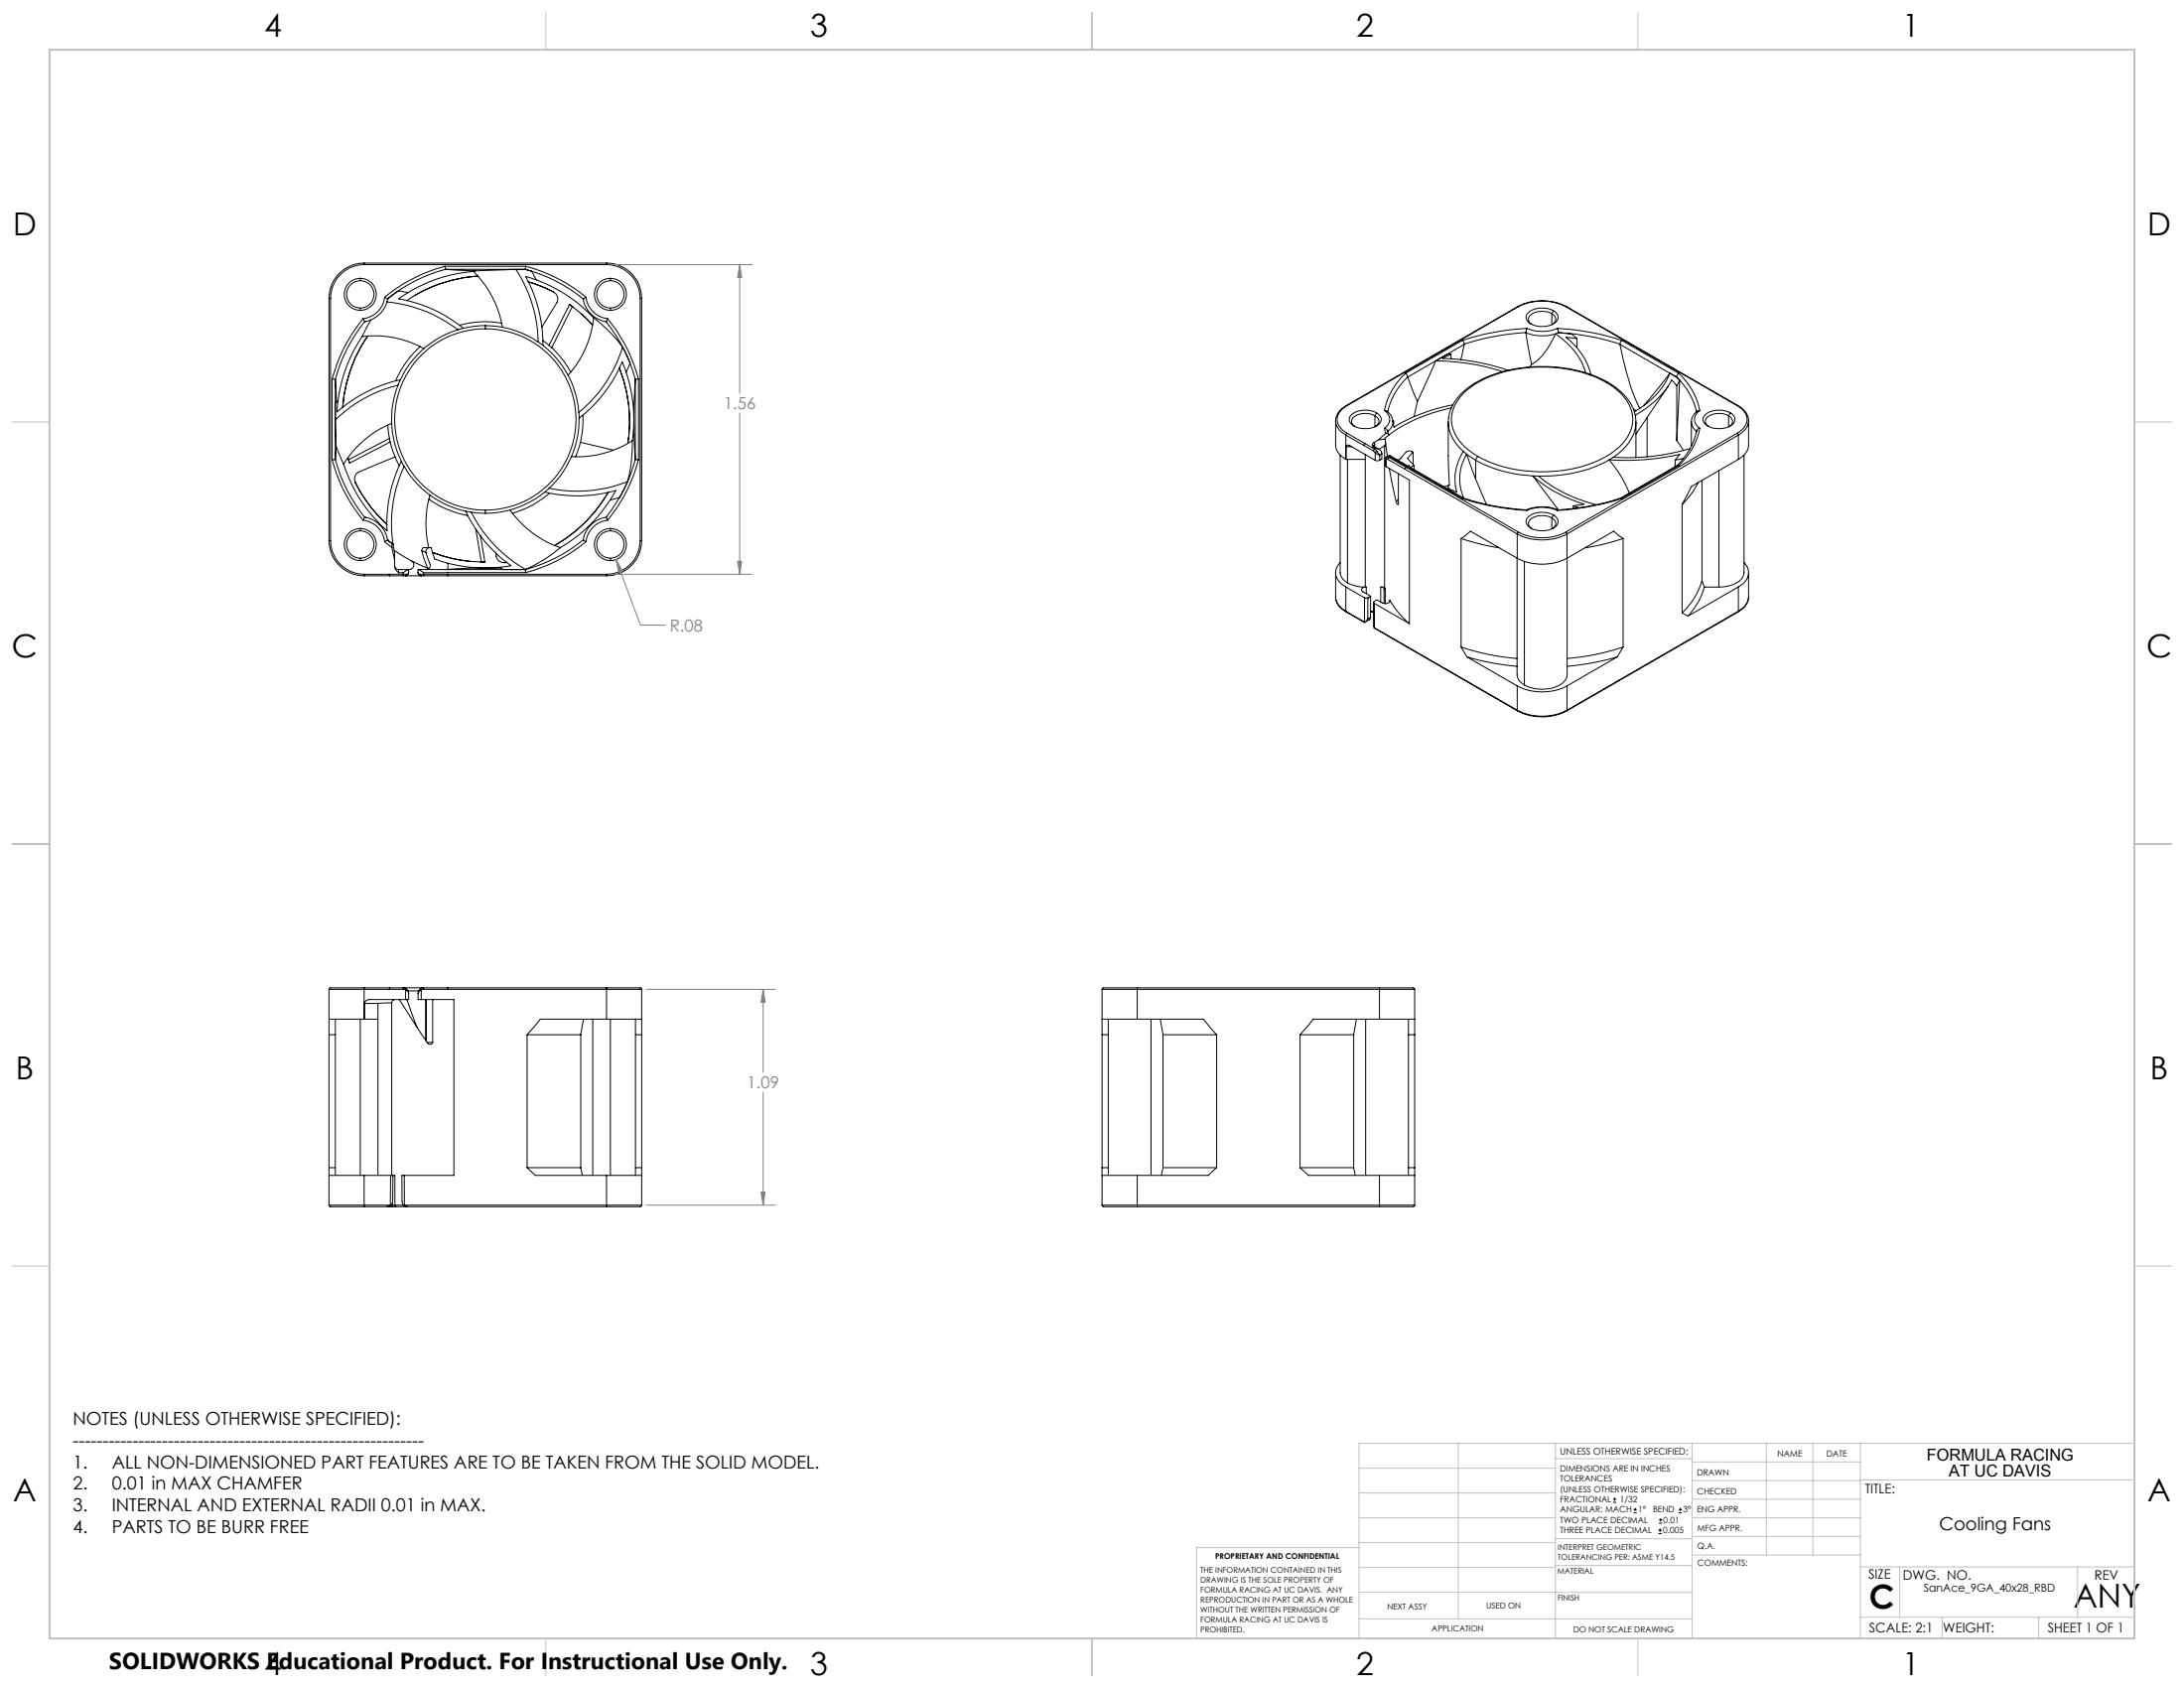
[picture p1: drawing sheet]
<svg xmlns="http://www.w3.org/2000/svg" width="559mm" height="432mm" viewBox="0 0 559 432" stroke-linecap="round" stroke-linejoin="round" font-family="sans-serif">
<g fill="none" stroke="#000" stroke-width=".25">
<path d="M84.2 76.3h.4M84.2 76.3v62M84.6 76.3v62M92.2 71.2a4.1 4.1 0 0 1 4.1 4.1 4.1 4.1 0 0 1-4.1 4.1M92.2 71.2a4.1 4.1 0 0 0-4.1 4.1 4.1 4.1 0 0 0 4.1 4.1M92.2 71.8a3.5 3.5 0 0 0-3.5 3.5 3.5 3.5 0 0 0 3.5 3.5M92.2 71.8a3.5 3.5 0 0 1 3.5 3.5 3.5 3.5 0 0 1-3.5 3.5M92.2 71.2v.6M92.2 78.8v.6M93.2 67.7a8.6 8.6 0 0 0-8.6 8.6M93.2 67.3a9 9 0 0 0-9 9M93.2 67.3v.4"/>
<path d="M93.2 67.7h62M93.2 67.3h62M98.4 76a6.3 6.3 0 0 1-5.5 5.5M98.4 76l.8 .4M99 77.2a7.1 7.1 0 0 1-5.7 5.1M99 77.2a35.6 35.6 0 0 1 18.1 7.1M99.2 76.4h.1M99.2 76.4l-.2 .8M104.4 74.9l-.9-.2a2.31 2.31 0 0 0-3 .7l-1.3 1M104.4 74.9l-2.4 1.5a35.7 35.7 0 0 1 16.6 7.6M113.8 68.1a40.3 40.3 0 0 0-15.4 7.9M113.8 68.1l.1 .8"/>
<path d="M113.8 68.1h20.7M113.9 68.9a39.8 39.8 0 0 0-14.7 7.5M113.9 68.9h.1M113.9 68.9l7.8 .4M113.9 68.9h20.5M121.1 69.4a38.2 38.2 0 0 0-16.7 5.5M121.1 69.4a26.1 26.1 0 0 1 7.5 14.3M121.7 69.3l-.6 .1M122.2 70.6a36.6 36.6 0 0 0-16.2 5M122.2 70.6a36.5 36.5 0 0 0-18.1 6.3M132 68.9l-10.3 .4M132 68.9a35.2 35.2 0 0 1 5.7 18.6"/>
<path d="M132 68.9h2.4M134.4 68.9a39.8 39.8 0 0 1 14.8 7.5M134.4 68.9h.1M134.4 68.9l.4 .1a1.94 1.94 0 0 1 2 1.8l.4 .8M134.5 68.1a40.3 40.3 0 0 1 15.4 7.9M134.5 68.1l-.1 .8M135.1 72.1a31.1 31.1 0 0 1 6.5 2.6M135.1 72.1l4.2 1.5 2.3 1.1M137.2 71.6a38.2 38.2 0 0 1 14.7 9.7M137.2 71.6l-2.7-.9a36.1 36.1 0 0 1 4.4 17.6M141.6 74.7a1.97 1.97 0 0 1 .9 2.7l-3.9 6.3M145.7 77.9l.7 .5"/>
<path d="M145.7 77.9l-5.2 10.4M145.7 77.9l.9 .7M146.4 78.4l2.1 1.7 3.1 3M146.4 78.4l-5.3 10.6M149.2 76.4a7 7 0 0 0 5.8 5.9M149.2 76.4h.1M149.9 76a6.3 6.3 0 0 0 5.6 5.5M149.9 76l-.7 .4M155.2 67.7a8.6 8.6 0 0 1 8.6 8.6M155.2 67.3v.4M155.2 67.3a9 9 0 0 1 9 9M156.2 71.2a4.1 4.1 0 0 1 4.1 4.1 4.1 4.1 0 0 1-4.1 4.1"/>
<path d="M156.2 71.2a4.1 4.1 0 0 0-4.1 4.1 4.1 4.1 0 0 0 4.1 4.1M156.2 71.8a3.5 3.5 0 0 0-3.5 3.5 3.5 3.5 0 0 0 3.5 3.5M156.2 71.8a3.5 3.5 0 0 1 3.5 3.5 3.5 3.5 0 0 1-3.5 3.5M156.2 71.2v.6M156.2 78.8v.6M163.8 76.3h.4M163.8 76.3v62M164.2 76.3v62M388.3 78.5a13.8 13.8 0 0 1 12.6 0M388.3 78.5h.2M388.3 78.5l-43.8 25.3M388.5 78.5a13.5 13.5 0 0 1 12.1 0"/>
<path d="M388.5 78.5l-43.9 25.3M391.1 79.9a6 6 0 0 1 7.1 .1 1.77 1.77 0 0 1-1 3 5.7 5.7 0 0 1-6.5-1 1.54 1.54 0 0 1 .4-2.1zM397.5 79.5l-.4 .7M400.6 78.5h.3M400.6 78.5l43.9 25.3M400.9 78.5l43.8 25.3M85 96.9l.8 .1M85 96.9v20.8M85.8 97v.1M85.8 97.1l.3 5.8M85.8 97.1v20.4M92.7 86.1a38.2 38.2 0 0 0-6.2 16.5"/>
<path d="M92.7 86.1a25.7 25.7 0 0 1 15.7 3.1M92.9 81.5a41.5 41.5 0 0 0-7.9 15.4M92.9 81.5l.4 .8M93.3 82.3a39.7 39.7 0 0 0-7.5 14.7M93.3 82.3h.1M94.1 86a36 36 0 0 0-6.4 18.2 37.2 37.2 0 0 1 6.4-18.2M94.9 81.8l-2.2 4.3M101.8 98.5a24 24 0 0 0 .9 19.5M101.8 98.5a34.6 34.6 0 0 0-16 8.9l.2 6.8M102.4 97.2l-.6 1.3M102.4 97.2a36 36 0 0 0-16.2 8.2l.3-2.8M107.5 88.7a25.5 25.5 0 0 0-6.3 8.7"/>
<path d="M117.1 84.3a23.9 23.9 0 0 0-14.7 12.9M118.6 84l-1.5 .3M124.2 84.1a23.2 23.2 0 0 0-23.2 23.2 23.2 23.2 0 0 0 23.2 23.2M124.2 83.3l-2.8 .2-2.8 .5M124.2 83.3v.8M124.2 84.1a23.2 23.2 0 0 1 23.2 23.2 23.2 23.2 0 0 1-23.2 23.2M124.2 83.3a23.9 23.9 0 0 1 13.5 4.2M128.3 82.7a24.7 24.7 0 0 0-10.8 .5M137.7 87.5l1.2 .8M138.9 87.1a25 25 0 0 1 7.1 8.1M138.9 88.3a24 24 0 0 1 9.2 17.2M148.7 80.3l2.9 2.8"/>
<path d="M151.9 81.3a38.2 38.2 0 0 1 7.4 7.5M151.9 81.3a26.1 26.1 0 0 1-6.6 14.7M155 82.3h.1M155 82.3a39.7 39.7 0 0 1 7.6 14.7M155.5 81.5a40.2 40.2 0 0 1 7.9 15.4M155.5 81.5l-.5 .8M158.4 94.1a36 36 0 0 1 2.2 19.3M158.5 94.1a36.2 36.2 0 0 1 2.2 19.3M159.3 88.8l1.2 2.5a2.66 2.66 0 0 1 0 3.4l-.3 .5M159.3 88.8a35.1 35.1 0 0 1-11.2 16.7M160.2 95.2a37.7 37.7 0 0 1 2 12.1M160.2 95.2l-1-2.6a36.1 36.1 0 0 1-11 14.4"/>
<path d="M162.6 97.1l-.4 10.2M162.6 97v20.5M163.4 96.9l-.8 .1M163.4 96.9v20.8M359.6 95.5a17.9 17.9 0 0 0-5.4 9.5M359.6 95.5l.4 .4 .2 .5M360.2 96.4h.1M360.2 96.4l2.5 6.3M360.2 96.4a17.9 17.9 0 0 0-5.1 8.9M370.4 90.6h.9M371.3 90.6l-2.2 1.1a57 57 0 0 1 16.7 3M371.3 90.6v1.2"/>
<path d="M374.2 87.1l.4 .9M374.2 87.1l-14.6 8.4M374.6 88v.1M374.6 88.1l-.8 3.9M374.6 88.1l-14.4 8.3M384.5 95.1a55 55 0 0 0-17.2-2.8l-4.6 10.4M390.4 85.1a64.6 64.6 0 0 0-15.8 2.9M390.4 85.1h.1M390.4 85.1l1.5 8.1M390.4 85.1a11.6 11.6 0 0 0 7.6 .3M390.7 84a10.1 10.1 0 0 0 7.8 0M390.7 84a66.8 66.8 0 0 0-16.5 3.1"/>
<path d="M390.7 84l-.3 1.1M391.9 93.2l-.5 .7M397.1 80.2a1.5 1.5 0 0 1 1 1.3 1.5 1.5 0 0 1-.9 1.5M397.1 80.2a5 5 0 0 0-5.8 .7 1.4 1.4 0 0 0 .6 2.1M397.1 80.2v2.8M398 85.4a17.9 17.9 0 0 1 7.7 10M398 85.4a17.9 17.9 0 0 1-5.4 7.4l-.7 .4M398.5 84a66.8 66.8 0 0 1 16.5 3.1M398.5 84l.2 1.1M398.7 85.1l1.3 .1a3.5 3.5 0 0 1 2.8 .8l.7 .6M398.7 85.1l-.7 .3M398.7 85.1a64.6 64.6 0 0 1 15.8 2.9"/>
<path d="M398.7 85.1h.1M403.5 86.6l-2.8-.3a17.2 17.2 0 0 1 6.3 9.5M403.5 86.6v2.4M411 97.8a12 12 0 0 1 6.8 9.1 10.9 10.9 0 0 1-5.8 9.2 35.3 35.3 0 0 1-25.3 3.8l-3.9-1.1-4.7-2M411 97.8a36.3 36.3 0 0 0-32.9 0 12 12 0 0 0-6.7 9.1 10.9 10.9 0 0 0 5.8 9.2l.9 .7M411.4 97.8a12.9 12.9 0 0 1 7.1 9M411.4 97.8a37 37 0 0 0-33.3-.2 13.4 13.4 0 0 0-7.5 9.3M411.4 97.8h-.4M414.5 88v.1M414.5 88.1a66.7 66.7 0 0 0 5.1 16.4M414.5 88.1l14.4 8.3M415 87.1l-.5 .9"/>
<path d="M415 87.1l14.6 8.4M426.8 98.9l-8.2 12.2M427.2 95.5a19.9 19.9 0 0 1-9.1 9.9M427.2 95.5l-6.7 8.3M427.2 95.5l1.7 .9M428.9 96.4l.9 .9M428.9 96.4h.1M428.9 96.4a17.8 17.8 0 0 1 5.2 9M429 98.7l-1.3-1.5a22.9 22.9 0 0 1-9.3 9M429 98.7v14M429.6 95.5a17.9 17.9 0 0 1 5.3 9.5M429.6 95.5l-.7 .9"/>
<path d="M429.8 97.3l-.8 15.4M429.8 97.3l-.8 1.4M85 117.7a40.3 40.3 0 0 0 7.9 15.4M85.8 117.5l-.8 .2M85.8 117.5a39.7 39.7 0 0 0 7.5 14.8M86 114.2l-.2 3.3M86 114.2l1.9 4.5M86.5 102.6l-.7 .5M87.9 118.7a37.7 37.7 0 0 0 9.1 15.1M89.1 117.1l.1 .5M89.1 117.3l.4 1.2M89.2 117.6l.3 .9"/>
<path d="M99.2 108.7a23.9 23.9 0 0 0 3 10.4M99.7 112.1l-10.5 5.5M99.8 113l-10.3 5.5M100.2 108.3a26.2 26.2 0 0 0-12.3 10.4M101.1 116.9l-9.3 3.9a2.01 2.01 0 0 0-.9 2.6M102.7 118l.7 1.3M102.7 118a36.5 36.5 0 0 0-3.7 17.8l-2-2M103.4 119.3a24 24 0 0 0 15.7 11.5M103.4 119.3a34.7 34.7 0 0 0-2.8 19.9M148.1 105.5l.1 1.5M148.2 107a24.1 24.1 0 0 1-7.7 17.9M148.5 113.1l8.4 2"/>
<path d="M149.2 106.2a24.4 24.4 0 0 1-1.9 10.6M161.8 112.7a38 38 0 0 1-1.2 10.5M161.8 112.7a26.4 26.4 0 0 1-15.6 4.1M162.2 107.3l-.4 5.4M162.2 107.3l.4 10.2M162.6 117.5l.8 .2M162.6 117.5a39.7 39.7 0 0 1-7.6 14.8M162.6 117.5h.1M163.4 117.7a40.3 40.3 0 0 1-7.9 15.4M341.7 107.6v6.2a4.6 4.6 0 0 0 2.6 3.7M341.7 107.6a4.6 4.6 0 0 0 2.6 3.7M342.9 116.4v30.1l.3 1.1 .7 .8 .9 .7"/>
<path d="M344.3 111.3l7.1 4.1M344.3 117.5h5M344.3 111.3v6.2M344.4 114.3l.1-.2a.63 .63 0 0 1 .9-.1l6.5 3.8M344.4 114.3v3.2M344.4 114.3h1.4M344.5 103.8a4.7 4.7 0 0 0-2.8 3.8M344.5 103.8h.1M344.6 103.8a3.7 3.7 0 0 0-1.9 5.3l.8 .9 1.1 .8M344.6 110.8l-.3 .5M344.6 110.8l4.6 2.7M344.8 117.5v31.6"/>
<path d="M345.8 106a5.7 5.7 0 0 1 7.4 .5 1.79 1.79 0 0 1-1.2 2.6 5.7 5.7 0 0 1-6.6-1l-.2-.7a1.5 1.5 0 0 1 .6-1.4zM349.2 113.5l-.2 .4M349.2 113.5l2.5 1.4M349.3 116.3v33.9M351.2 114.2l.8 .5M351.4 114.1l.1 .1M351.4 115.4l.5 .4M351.5 114.2h-.3M351.5 114.2l1.5 .8M351.6 113.2l-.4 .5v.5M351.6 113.2l.1 .5M351.7 114.9l.6 .6"/>
<path d="M351.7 114.9l-.3 .5M351.7 113.7l-.3 .5M351.7 113.7v.6M351.8 106.4a1.47 1.47 0 0 1 1 1.3 1.47 1.47 0 0 1-.8 1.4M351.8 106.4a4.9 4.9 0 0 0-5.8 .6l-.1 .4a1.48 1.48 0 0 0 .7 1.7M351.8 106.4v2.8M351.9 115.8l1.1 .7M351.9 117.8h1.1M351.9 115.8v2M352 114.7a1.4 1.4 0 0 1 1.6 1.3v.1M352 114.7l-.3 .2M352.2 105.6l-.4 .8"/>
<path d="M352.3 115.5l-.4 .3M352.3 115.5l.7 1M352.8 112.5l-1.2 .7M353 116.5v1.3M353.6 116.1l-.6 .4M353.6 116.1v1.3l-.6 .4M354 112.4l-1.2 .1M354.2 114.1h.1M354.2 105a2.95 2.95 0 0 1 2.1 2.4 2.95 2.95 0 0 1-1.2 2.9M354.2 105a2.56 2.56 0 0 1 0 4.5M354.2 109.5l.3 1.4M354.2 109.5a1.8 1.8 0 0 1 1 1.6l.1 .2"/>
<path d="M354.3 114.1v36.1M354.4 112.4l.6 4.4M354.4 112.4h-.4M354.4 117.4v1.7l.3 .3M354.4 112.4v1.6l-1.6 .9M354.5 117.4h.2M354.5 110.9l-1.7 1.6M354.5 110.9l.5-.1 .3 .5M354.7 116.9l-.3 .5M354.7 117.4l.4 .1M354.7 119.4l5.9 3.4v36.7M354.7 117.4v2"/>
<path d="M354.8 116.9l.6 .1M354.8 116.9l-.1 .5M354.8 116.9h-.1M355.1 117.5l4.4 2.5M355.3 111.3l-1.3 1.1M355.3 111.3h.1M355.4 117l-.3 .5M355.4 117l4.4 2.5M355.5 119.8l1.7 8.6M355.5 116.5l-.8 .4M355.7 116.8l-.2-.3 4.8 2.7M355.7 116.8l-.3 .2"/>
<path d="M355.7 116.8l4.4 2.6M356.6 107.7l-.2 .1M356.6 107.7v.5M359.8 119.5l-.3 .5M359.8 119.5l28.7 16.6M360.1 119.4l14.1 8.1M360.1 119.4l.5-.3v.3M361.6 115.7l-1.4 1.5 1.6 1.8M361.6 115.7a1.67 1.67 0 0 0-2.6 .8 1.9 1.9 0 0 1-1.5 1.1M361.6 115.7v3.1M361.8 119v1.1M361.8 119l-.9 .6"/>
<path d="M362.7 102.7l-.9 3.9M370.6 107.9v9.5l.2 6.7-1.2 .5M370.6 106.9a9.6 9.6 0 0 0 3.8 8.6M371.4 104.4a40.4 40.4 0 0 0-16.1 6.9M371.8 103.5a44.8 44.8 0 0 0-15.2 5.8v-1.6M374.4 115.5a12.8 12.8 0 0 0-1.7 10.4l-2.2-1M374.4 115.5l.8 .7M375.2 116.2l2.4 6.4M375.2 116.2a12.2 12.2 0 0 0-.7 11.3l-14.1-8.2-.3 .1M375.2 116.2l2.4 1.6M377.6 117.8a34.3 34.3 0 0 0 14.6 3.9M377.6 117.8v4.8"/>
<path d="M378.1 116.8l-.5 1M411.7 117.6a62 62 0 0 0 18.1-1.4l-1.2 1.5M411.7 117.6a34.1 34.1 0 0 1-18 4.2M411.7 117.6a30.6 30.6 0 0 1 5.2 8.5M412.7 117l-1 .6M418 104.7l.7 .4M418.5 106.9a9.6 9.6 0 0 1-3.9 8.7l-1.9 1.4M418.6 107.9v9.1M421.4 106.8v10M428.6 117.7v1.7M429 112.7l1.7 2.5M429.6 119.1l-.4-.1-14.6 8.4"/>
<path d="M429.6 119.1l-14.6 8.4M430.7 117.2l-2.1 .5M432.4 114.8a56.9 56.9 0 0 1-19.7 2.2M432.8 107.9l.1 .7a2.66 2.66 0 0 0 1.2 1.7 .86 .86 0 0 1 .8-.8M434.1 110.2a17.2 17.2 0 0 1-5.1 8.9M434.9 105a2.93 2.93 0 0 0-2.1 2.9v6.3M434.9 109.5a17.3 17.3 0 0 1-5.3 9.6M434.9 105a2.56 2.56 0 0 0 0 4.5M436.4 106a5.7 5.7 0 0 1 7.3 .5 1.79 1.79 0 0 1-1.2 2.6 6 6 0 0 1-6.3-.7l-.2-.3a1.5 1.5 0 0 1 .4-2.1zM442.3 106.4a1.46 1.46 0 0 1 1 1.2 1.46 1.46 0 0 1-.8 1.5M442.3 106.4a4.9 4.9 0 0 0-5.7 .6 1.4 1.4 0 0 0 .6 2.1M442.3 106.4v2.8"/>
<path d="M442.7 105.6l-.4 .8M444.5 103.8a3.7 3.7 0 0 1 1.9 5.3l-.8 .9-1.1 .8M444.5 110.8l.3 .5M444.5 110.8l-43.9 25.3M444.7 103.8a4.6 4.6 0 0 1 2.7 3.8M444.7 103.8h-.2M444.8 117.5l-12 6.9-2.4 4.6M444.8 111.3l-43.9 25.3M444.8 111.3v6.2M446.2 116.4v30.1a4.4 4.4 0 0 1-4.1 3.4l-2.3 .3M447.4 107.6v6.2a4.6 4.6 0 0 1-2.6 3.7M447.4 107.6a4.6 4.6 0 0 1-2.6 3.7"/>
<path d="M84.2 138.3h.4M84.2 138.3a9 9 0 0 0 9 9M84.6 138.3a8.6 8.6 0 0 0 8.6 8.6M90.9 123.4a39.1 39.1 0 0 0 8.1 10.8 35.8 35.8 0 0 1-8.1-10.8zM92.2 135.2a4.1 4.1 0 0 1 4.1 4.1 4.1 4.1 0 0 1-4.1 4.1M92.2 135.2a4.1 4.1 0 0 0-4.1 4.1 4.1 4.1 0 0 0 4.1 4.1M92.2 135.8a3.5 3.5 0 0 0-3.5 3.5 3.5 3.5 0 0 0 3.5 3.5M92.2 135.8a3.5 3.5 0 0 1 3.5 3.5 3.5 3.5 0 0 1-3.5 3.5M92.2 135.2v.6M92.9 133.1a6.2 6.2 0 0 1 5.5 5.5M93.3 132.3l-.4 .8M93.3 132.3h.1"/>
<path d="M93.3 132.3a6.7 6.7 0 0 1 3.7 1.8M97 134.1a6.8 6.8 0 0 1 2.2 4M97 133.8v.3M98.4 138.6l1.9 1.4M99.2 138.1h.1M99.2 138.1l-.8 .5M99.2 138.1l1.3 1.1M99.2 138.1l1.4 1.1M100.5 139.2l-.2 .2v.6M100.5 139.2h.1M100.6 139.2l.4 2.2M109.7 127.7a26 26 0 0 0 10 4.2"/>
<path d="M110 126.6a26.1 26.1 0 0 0-.3 13.5M119.1 130.8l1.5 .2M119.1 130.8a35.5 35.5 0 0 0 11.6 13.9l-2.7 .4M120.6 131l3.6 .3M120.6 131a35 35 0 0 0 13.8 14.7M121.7 135.3l1.5 8.5M122.9 137.1l1.2 6.7M124.2 130.5v.8M130.5 130.5a26.3 26.3 0 0 0 12.9 9.6M139.4 125.9a24.1 24.1 0 0 1-15.2 5.4M139.4 125.9a35.5 35.5 0 0 0 18.2-.4l-1.5 2.4M140.5 124.9l-1.1 1"/>
<path d="M140.6 126.2a25 25 0 0 1-9.5 5.1M142 139.5a37.8 37.8 0 0 0 13.6-13.6 37 37 0 0 1-13.6 13.6zM149.2 138.1a39.8 39.8 0 0 1-14.8 7.6M149.2 138.1l.7 .5M149.2 138.1h.1M149.9 138.6a40.2 40.2 0 0 1-15.4 7.9M155 132.3l.5 .8M155 132.3a7 7 0 0 0-5.8 5.8M155 132.3h.1M155.5 133.1a6.2 6.2 0 0 0-5.6 5.5M156.1 127.9a37.9 37.9 0 0 1-12.7 12.2M156.2 135.2a4.1 4.1 0 0 1 4.1 4.1 4.1 4.1 0 0 1-4.1 4.1"/>
<path d="M156.2 135.2a4.1 4.1 0 0 0-4.1 4.1 4.1 4.1 0 0 0 4.1 4.1M156.2 135.8a3.5 3.5 0 0 0-3.5 3.5 3.5 3.5 0 0 0 3.5 3.5M156.2 135.8a3.5 3.5 0 0 1 3.5 3.5 3.5 3.5 0 0 1-3.5 3.5M156.2 135.2v.6M160.6 123.2l-1.3 2.6a2.55 2.55 0 0 1-2.6 2l-.6 .1M160.6 123.2a34.4 34.4 0 0 1-20.1 1.7M163.8 138.3a8.6 8.6 0 0 1-8.6 8.6M163.8 138.3h.4M164.2 138.3a9 9 0 0 1-9 9M357.8 121.2v7.8h-.3l-.3-.6M357.8 127.6l-.6 .8M359.5 120l28.7 16.6"/>
<path d="M370.5 124.9l.1 .2M370.5 124.9v.2M370.6 124.2v.8M373.8 137.8l2.4-1.9 12 6.9a14.1 14.1 0 0 0 12.7 0l12-6.9 2.4 1.9M373.8 137.8l5.2 1.4 4.6 .9M373.8 137.8v27.7M374.2 127.5l.2-.1a66.6 66.6 0 0 0 16.2 3.1l.1 .1M374.2 127.5a63.4 63.4 0 0 0 16.5 3.1M377.6 122.6l2.7 6.4M388.2 136.6a14.1 14.1 0 0 0 12.7 0M388.2 136.6v36a3.2 3.2 0 0 0 1.8 2.6M388.5 136.1l-.3 .5"/>
<path d="M388.5 136.1a13.5 13.5 0 0 0 12.1 0M390.5 130.4a11 11 0 0 1 8.1 0M390.7 130.6a10.1 10.1 0 0 1 7.8 0M391.1 132.2a5.9 5.9 0 0 1 7.1 .1 1.74 1.74 0 0 1-1 2.9 5.7 5.7 0 0 1-6.5-1 1.54 1.54 0 0 1 .4-2zM392.2 121.7a35.2 35.2 0 0 0 13.1 7.3l-2.7 .4M392.2 121.7l1.5 .1M392.2 121.7l6.5 8.7M393.7 121.8a36 36 0 0 0 14.7 7.3M397.1 132.5a1.5 1.5 0 0 1 1 1.3 1.5 1.5 0 0 1-.9 1.4M397.1 132.5a5 5 0 0 0-5.8 .7 1.4 1.4 0 0 0 .6 2M397.1 132.5v2.8M397.5 131.7l-.4 .8"/>
<path d="M400.6 136.1l.3 .5M400.9 136.6l.1 36a4.4 4.4 0 0 1-4 3.4 10 10 0 0 1-7-.8M402.6 129.4l1.4 .5M402.6 129.4v.7M415 127.5l-.2-.1a67.6 67.6 0 0 1-16.2 3.1l-.1 .1M415 127.5a63.4 63.4 0 0 1-16.5 3.1M415.3 137.8l-5.2 1.4-4.5 .9M415.3 137.8v27.7M430.4 129v27.8M434.5 123.4l-1.6 2.7-2.5 2.9M435.5 122.9v25.7M439.8 120.4v29.8"/>
<path d="M92.2 142.8v.6M93.2 146.9v.4M93.2 146.9h10M93.2 147.3h10M99.7 146.9v.4M100.3 140l.7 3.2M101 143.2l.1 2.2 .9 1.1M101 141.4v1.8M101 144.7a1.02 1.02 0 0 0 1 1M101 141.4v-.5l4.1 2.5 4.3 1.9M102 145.7v.8M102 146.5h1.2"/>
<path d="M102 145.7h2.5M103.2 146.9h.8M103.2 147.3h.6M103.2 146.9v.4M103.2 146.5v.4M103.8 147.3h4M104 146.9l-.2 .4M104.5 145.7l-1.3 .8M104.5 145.7h.1M104.6 146.5l-.6 .4M104.6 146.5a.78 .78 0 0 1-.8 .8M104.6 145.7v.8"/>
<path d="M105.2 143.4a1.2 1.2 0 0 1 .6 1.4 1.2 1.2 0 0 1-1.2 .9M107 146.5a.85 .85 0 0 0 .8 .8M107 146.5l.5 .4M107.1 145.7h-.1v.8M107.1 145.7l1.3 .8M107.1 145.7h27.3M107.5 146.9h.9M107.5 146.9l.3 .4M107.8 147.3h.6M107.9 140.9l1.5 4.4M107.9 140.9l1.1 .5M108.4 146.9v.4"/>
<path d="M108.4 146.9h46.8M108.4 146.5v.4M108.4 147.3h46.8M109 141.4l.5 1.5a2.34 2.34 0 0 1 .3 2.6l-.7 .2M109.4 145.3l.3 .2M110 140.1h-1.6l-.3 .2-.2 .6M110 140.1h.3l.5 1.9a1.48 1.48 0 0 0 1.3 1.3l2.5 .8M110 140.1a.99 .99 0 0 0-1 1.3M114.6 145.7h.1M114.6 146.9v.4M114.6 144.1a38.9 38.9 0 0 0 9.6 1.2M114.6 144.1v1.6"/>
<path d="M114.6 146.5h.1M120.2 143.6a34.6 34.6 0 0 1-9.5-2.2 37.7 37.7 0 0 0 12.5 2.4M122.9 143.7l1.2 .1M123.2 143.8h.9M124.2 145.3l-9.6 .3M124.2 145.3h4.1M126.9 141.5a2.12 2.12 0 0 0 2.3 2.4M128 145.1l.7 .6M128 145.1l-3.8 .2M129.6 143.8l-.4 .1M129.7 143.9h-.5M134.4 145.7h.1"/>
<path d="M134.4 145.7l.1 .8M134.5 146.5h-26.1M143.4 140.1a38.6 38.6 0 0 1-9 5.6M155.2 146.9v.4M156.2 142.8v.6M341.7 152.7a4.6 4.6 0 0 0 2.8 3.9M341.7 152.7a4.4 4.4 0 0 0 2.6 3.7M341.7 146.5v6.2M342.9 143.9a3.6 3.6 0 0 0 .8 5.9l.6 .3M344.3 156.4l.2 .2M344.3 156.4l4.8 2.7M344.3 150.1v6.3"/>
<path d="M344.3 150.1l4.8 2.8M344.5 156.6l4.7 2.6M344.8 149.1a9.2 9.2 0 0 0 4.5 1.1M349.1 159.1l.1 .1M349.1 152.9h.9M349.1 152.9v6.2M349.3 150.2h.3M349.6 150.2l-.7 .1a.57 .57 0 0 0-.5 .5 .57 .57 0 0 0 .3 .6l2 1.1M349.6 150.2v1.6M350 158.3l-.8 .9M350 152.9v5.4M350.4 158.5l-1.2 .7"/>
<path d="M350.7 157.9l-.3 .6M350.7 156.6h.7M350.7 157.9l-.7 .4M350.7 156.4h.7M350.7 152.5l-.7 .4M350.7 152.5v5.4M351.4 154.1l.2 6.5M351.6 154.3l9 5.2M351.6 154.3v6.3M353.3 150.2l.8 .2M353.3 150.2h1M353.3 150.2v3.8"/>
<path d="M354.1 150.4l.3 .3M354.1 150.4v4M354.3 150.2l.1 .5M354.4 150.7v3.7M355.6 153.5a21.1 21.1 0 0 0 5 6M355.6 153.5a1.14 1.14 0 0 1-1.7 .8l-1.6-.8-.8 .5 .1 .3M355.6 153.5v.4M390 143.6v31.6M430.4 156.8l1.5 .8M435.5 148.6a18.5 18.5 0 0 1-5.1 8.2M435.5 148.6l.6 1.6M436.1 150.2a17.8 17.8 0 0 1-4.2 7.4"/>
<path d="M436.1 150.2h3.7M444.7 156.6l-43.8 25.3M444.8 156.4l-.1 .2M444.8 150.1l-12.9 7.5M444.8 150.1v6.3M444.8 156.4l-43.9 25.3M446.2 143.9a3.6 3.6 0 0 1-.8 5.9l-.6 .3M447.4 152.7a4.7 4.7 0 0 1-2.7 3.9M447.4 152.7a4.4 4.4 0 0 1-2.6 3.7M447.4 146.5v6.2M351.6 160.6l36.7 21.3M351.6 160.6h.1"/>
<path d="M351.6 160.6l36.6 21.1M373.8 165.5a60 60 0 0 0 14.4 3M373.8 165.5l1.5 2.5M375.3 168a65.3 65.3 0 0 0 12.9 2.5M375.3 168l12.9 7.5M388.2 175.5a14.1 14.1 0 0 0 12.7 0M388.2 175.5v6.2M400.9 175.5v6.2M413.8 168a65.3 65.3 0 0 1-12.8 2.5M413.8 168l-12.9 7.5M415.3 165.5l-1.5 2.5M415.3 165.5a60 60 0 0 1-14.3 3"/>
<path d="M388.2 181.7a14.1 14.1 0 0 0 12.7 0M388.2 181.7l.1 .2M388.3 181.9a14 14 0 0 0 12.6 0M400.9 181.7v.2M84.2 253.1h9M84.2 253.1v7.6M93.2 252.7v.4M93.2 252.7h-8.7l-.3 .4M93.2 253.1v7.6M93.2 253.1h10M93.2 252.7h10M93.2 256.7v4"/>
<path d="M93.2 256.7h3.5M96.7 256.7v44M99.7 252.7v.4M100.2 256.5l-3.5 .2M100.2 256.5v44.2M101 255.7a.86 .86 0 0 0-.8 .8M102.2 255.7l7.2 11.2a.72 .72 0 0 0 1.3-.2M103.2 253.1l.6 .2M103.2 252.7v.4M103.2 252.7l.8 .3M103.2 252.7h5.2M103.8 253.3l.6 .3 .2 .5"/>
<path d="M103.8 255.7h-9.1a1.28 1.28 0 0 0-1.5 1M103.8 253.3v2.4M104 253l-.2 .3M104 253l.4 .5 .2 .6M104.1 255.7l2.6 7.1M104.4 253.5h2.7M104.6 254.1v1.6h-.8M107 254.1v1.6h.8M107.5 253l.3 .3M107.5 253l-.4 .5-.1 .6M107.8 253.3l-.6 .3-.2 .5M107.8 255.7h8.3v45h-12.7"/>
<path d="M107.8 253.3v2.4M108.4 253.1l-.6 .2M108.4 252.7l-.9 .3M108.4 252.7v.4M108.4 253.1h46.8M108.4 252.7h46.8M109 255.7v10.5M110.7 255.7v11M114.6 252.7v.4M155.2 253.1h9M155.2 252.7v.4M155.2 252.7h8.7l.3 .4"/>
<path d="M155.2 253.1v7.6M164.2 253.1v7.6M282 253.1h9M282 253.1v7.6M291 252.7v.4M291 252.7h-8.7l-.3 .4M291 253.1h62M291 252.7h62M291 253.1v7.6M353 253.1h8.9M353 252.7h8.6l.3 .4M353 252.7v.4"/>
<path d="M353 253.1v7.6M361.9 253.1v7.6M84.2 260.7h9M84.2 264.7h1.6M84.2 260.7v4M84.2 264.7v43.6M85.8 260.7v40M92.2 260.7v40M93.2 260.7h3.5M109.3 266.7h1.4M134.9 264.7h13.7M134.9 264.7v34"/>
<path d="M148.6 264.7v34M149.3 260.7l-.7 4M151.7 260.7v40M155.2 260.7h-16.9l-3.4 4M155.2 260.7h9M156.2 260.7v40M162.6 264.7h1.6M162.6 260.7v40M164.2 260.7v4M164.2 264.7v34M282 260.7h9M282 264.7h1.6"/>
<path d="M282 260.7v4M282 264.7v43.6M283.6 260.7v40M291 260.7h16.9l3.4 4M294.5 260.7v40M296.9 260.7l.7 4M297.6 264.7h13.7M297.6 264.7v34M311.3 264.7v34M332.6 264.7h13.8M332.6 264.7v34M346.4 264.7v34"/>
<path d="M347.1 260.7l-.7 4M349.4 260.7v40M353 260.7h-17l-3.4 4M353 260.7h8.9M360.4 264.7h1.5M360.4 260.7v40M361.9 260.7v4M361.9 264.7v34M84.2 298.7h1.6M134.9 298.7h13.7M134.9 298.7l2.1 2h18.2M148.6 298.7l.4 2"/>
<path d="M162.6 298.7h1.6M164.2 298.7v2M282 298.7h1.6M297.6 298.7h13.7M297.6 298.7l-.5 2M311.3 298.7l-2.2 2h-18.1M332.6 298.7h13.8M332.6 298.7l2.2 2h18.2M346.4 298.7l.4 2M360.4 298.7h1.5M361.9 298.7v2M84.2 308.3h9"/>
<path d="M84.2 300.7h9M84.2 308.3l.3 .4h8.7M93.2 308.3v.4M93.2 300.7v7.6M93.2 300.7h6.7M93.2 308.3h6.7M93.2 308.7h6M99.2 308.7h1.1M99.3 308.6l-.1 .1M99.9 308.3l.1 .1M99.9 300.7h.6M99.9 300.7v7.6"/>
<path d="M100 308.4l-.9 .3M100 308.3h.3M100.3 308.3v.4M100.3 308.3h.7M100.3 308.7h.9M100.3 307.9v.4M100.5 300.7v6.6l-.1 .6-.4 .5M100.5 300.7h.5v7.6M101 308.3l.2 .4M101 308.3h2.3M101.2 308.7h3.1M103.4 308.4l.9 .3"/>
<path d="M103.4 300.7h-.6l.1 6.6 .1 .6 .4 .5M103.4 300.7l.1 7.6M103.5 308.3l-.1 .1M103.5 308.3h51.7M104.3 308.7h50.9M155.2 308.3v.4M155.2 308.3h9M155.2 300.7h9M155.2 300.7v7.6M164.2 308.3l-.3 .4h-8.7M164.2 300.7v7.6M282 308.3h9"/>
<path d="M282 300.7h9M282 308.3l.3 .4h8.7M291 308.3v.4M291 308.3h62M291 308.7h62M291 300.7v7.6M353 308.3h8.9M353 300.7h8.9M353 308.3v.4M353 300.7v7.6M361.9 308.3l-.3 .4h-8.6M361.9 300.7v7.6"/>
<path d="M412.7 384.3h.9M412.7 383.5h.9M413.1 383.1v.8M418 387h.8M418 386.2h.8M418.4 385.7v.9M424.3 392.3h.9M424.3 391.4h.9M424.5 389.6h.8M424.5 388.8h.8M424.7 391v.9M424.9 388.4v.8"/>
<path d="M429.5 387h.9M429.5 386.2h.9M429.9 385.7v.9"/>
</g>
<g fill="none" stroke="#808080" stroke-width=".25">
<path d="M156.5 67.7h35.9M189.3 67.7l.5 3.3h-1.1zM189.3 67.7v32.9M189.3 105.7v41.2M156.5 146.9h35.9M157.6 143.1l1.6 2.9-.9 .4zM157.6 143.1l6.3 16.8h6.3M188.7 143.6h1.1l-.5 3.3zM165.5 253.1h32.9M195.3 253.1l.5 3.3h-1.1zM195.3 253.1v21.2M195.3 279.4v28.9"/>
<path d="M165.5 308.3h32.9M194.7 305h1.1l-.5 3.3z"/>
</g>
<g fill="none" stroke="#c0c0c0" stroke-width=".25">
<path d="M139.7 3.2v9.5M279.4 3.2v9.5M419.1 3.2v9.5M3.1 107.9h9.6M546.1 107.9h9.5M3.1 215.9h9.6M546.1 215.9h9.5M3.1 323.8h9.6M546.1 323.8h9.5M347.7 375.6h50.3M373.1 369.2v44.9M398 369.2v49.9"/>
<path d="M398 373.1h34.9M432.9 369.2v49.9M432.9 378.7h43.1M432.9 374h43.1M451.9 369.2v28.6M463.8 369.2v28.6M476 369.2v49.9M476 378.6h70.1M546.1 369.2h-198.4v49.9M347.7 394.6h50.3M347.7 388.3h50.3M347.7 381.9h50.3"/>
<path d="M347.7 395.9h-41.6v23.2M398 393.6h35M432.9 383.5h43.1M432.9 388.3h43.1M432.9 393h43.1M433 397.8h43M139.7 419.1v9.6M279.4 419.1v9.6M347.7 414.1h85.2M347.7 401h50.3M347.7 407.3h50.3M398 407.4h34.9"/>
<path d="M398 400.5h35M419.1 419.1v9.6M476 413.7h70.1M476 400.8h70.1M486.1 400.8v12.9M496.9 413.7v5.4M521.6 413.7v5.4M531.6 400.8v12.9"/>
</g>
<path d="M12.7 12.7h533.4v406.4h-533.4z" fill="none" stroke="#c0c0c0" stroke-width=".5"/>
<path d="M194.7 305h1.1l-.5 3.3zM195.3 253.1l.5 3.3h-1.1zM188.7 143.6h1.1l-.5 3.3zM189.3 67.7l.5 3.3h-1.1zM157.6 143.1l.7 3.3 .9-.4z" fill="#808080"/>
<g font-size="8.5">
<text x="478.3" y="411.4">C</text>
<text x="530.5" y="411.3">ANY</text>
</g>
<g font-size="8.1">
<text x="67.6" y="9.3">4</text>
<text x="207.3" y="9.3">3</text>
<text x="347" y="9.3">2</text>
<text x="486.7" y="9.3">1</text>
<text x="3.3" y="60.1">D</text>
<text x="549.4" y="60.1">D</text>
<text x="3" y="168">C</text>
<text x="549.1" y="168">C</text>
<text x="4" y="276">B</text>
<text x="550.1" y="276">B</text>
<text x="3.3" y="383.9">A</text>
<text x="549.4" y="383.9">A</text>
<text x="67.6" y="428.4">4</text>
<text x="207.3" y="428.4">3</text>
<text x="347" y="428.4">2</text>
<text x="486.7" y="428.4">1</text>
</g>
<text font-size="5.9" x="27.9" y="427">SOLIDWORKS Educational Product. For Instructional Use Only.</text>
<g font-size="4.6">
<text x="18.6" y="364.4">NOTES (UNLESS OTHERWISE SPECIFIED):</text>
<text x="18.6" y="370">-----------------------------------------------------------</text>
<text x="18.6" y="375.5">1.</text>
<text x="28.6" y="375.5">ALL NON-DIMENSIONED PART FEATURES ARE TO BE TAKEN FROM THE SOLID MODEL.</text>
<text x="18.6" y="381.1">2.</text>
<text x="28.6" y="381.1">0.01 in MAX CHAMFER</text>
<text x="18.6" y="386.7">3.</text>
<text x="28.6" y="386.7">INTERNAL AND EXTERNAL RADII 0.01 in MAX.</text>
<text x="18.6" y="392.3">4.</text>
<text x="28.6" y="392.3">PARTS TO BE BURR FREE</text>
<text x="496.2" y="391.5">Cooling Fans</text>
</g>
<g font-size="4.2" fill="#808080">
<text x="185.2" y="104.7">1.56</text>
<text x="171.4" y="161.5">R.08</text>
<text x="191.2" y="278.4">1.09</text>
</g>
<g font-size="4.2">
<text x="493" y="373.5">FORMULA RACING</text>
<text x="498.7" y="377.8">AT UC DAVIS</text>
</g>
<g font-size="3.4">
<text x="477.2" y="381.9">TITLE:</text>
<text x="478.1" y="404">SIZE</text>
<text x="486.9" y="404">DWG. NO.</text>
<text x="535.9" y="404.1">REV</text>
<text x="478.2" y="417.6">SCALE: 2:1</text>
<text x="497.1" y="417.7">WEIGHT:</text>
<text x="523.9" y="417.6">SHEET 1 OF 1</text>
</g>
<text font-size="2.8" x="492.2" y="407.2">SanAce_9GA_40x28_RBD</text>
<text font-size="2.4" x="399.2" y="372.1">UNLESS OTHERWISE SPECIFIED:</text>
<g font-size="2.2">
<text x="399.2" y="376.4">DIMENSIONS ARE IN INCHES</text>
<text x="434.2" y="377.3">DRAWN</text>
<text x="454.8" y="372.5">NAME</text>
<text x="467.3" y="372.6">DATE</text>
<text x="399.2" y="379">TOLERANCES</text>
<text x="399.2" y="381.7">(UNLESS OTHERWISE SPECIFIED):</text>
<text x="434.3" y="382.2">CHECKED</text>
<text x="399.2" y="384.3">FRACTIONAL</text>
<text x="399.2" y="387">ANGULAR: MACH</text>
<text x="399.2" y="389.6">TWO PLACE DECIMAL</text>
<text x="414.5" y="384.3">1/32</text>
<text x="419.1" y="387">1°</text>
<text x="422.9" y="387">BEND</text>
<text x="425.6" y="389.6">0.01</text>
<text x="430.6" y="387">3°</text>
<text x="434.2" y="386.8">ENG APPR.</text>
<text x="399.2" y="392.3">THREE PLACE DECIMAL</text>
<text x="425.5" y="392.3">0.005</text>
<text x="434.3" y="391.6">MFG APPR.</text>
<text x="434.3" y="396.3">Q.A.</text>
<text x="434.3" y="400.5">COMMENTS:</text>
</g>
<g font-size="2.1">
<text x="354.9" y="411.6">NEXT ASSY</text>
<text x="380.3" y="411.6">USED ON</text>
<text x="366.3" y="417.4">APPLICATION</text>
<text x="402.5" y="417.5">DO NOT SCALE DRAWING</text>
</g>
<g font-size="2">
<text x="310.9" y="398.8">PROPRIETARY AND CONFIDENTIAL</text>
<text x="398.6" y="396.5">INTERPRET GEOMETRIC</text>
<text x="398.6" y="399">TOLERANCING PER: ASME Y14.5</text>
<text x="307.2" y="402.4">THE INFORMATION CONTAINED IN THIS</text>
<text x="307.2" y="404.9">DRAWING IS THE SOLE PROPERTY OF</text>
<text x="307.2" y="407.5">FORMULA RACING AT UC DAVIS. ANY</text>
<text x="398.5" y="402.6">MATERIAL</text>
<text x="307.2" y="410">REPRODUCTION IN PART OR AS A WHOLE</text>
<text x="307.2" y="412.5">WITHOUT THE WRITTEN PERMISSION OF</text>
<text x="398.5" y="409.4">FINISH</text>
<text x="307.2" y="415">FORMULA RACING AT UC DAVIS IS</text>
<text x="307.2" y="417.6">PROHIBITED.</text>
</g>
</svg>
